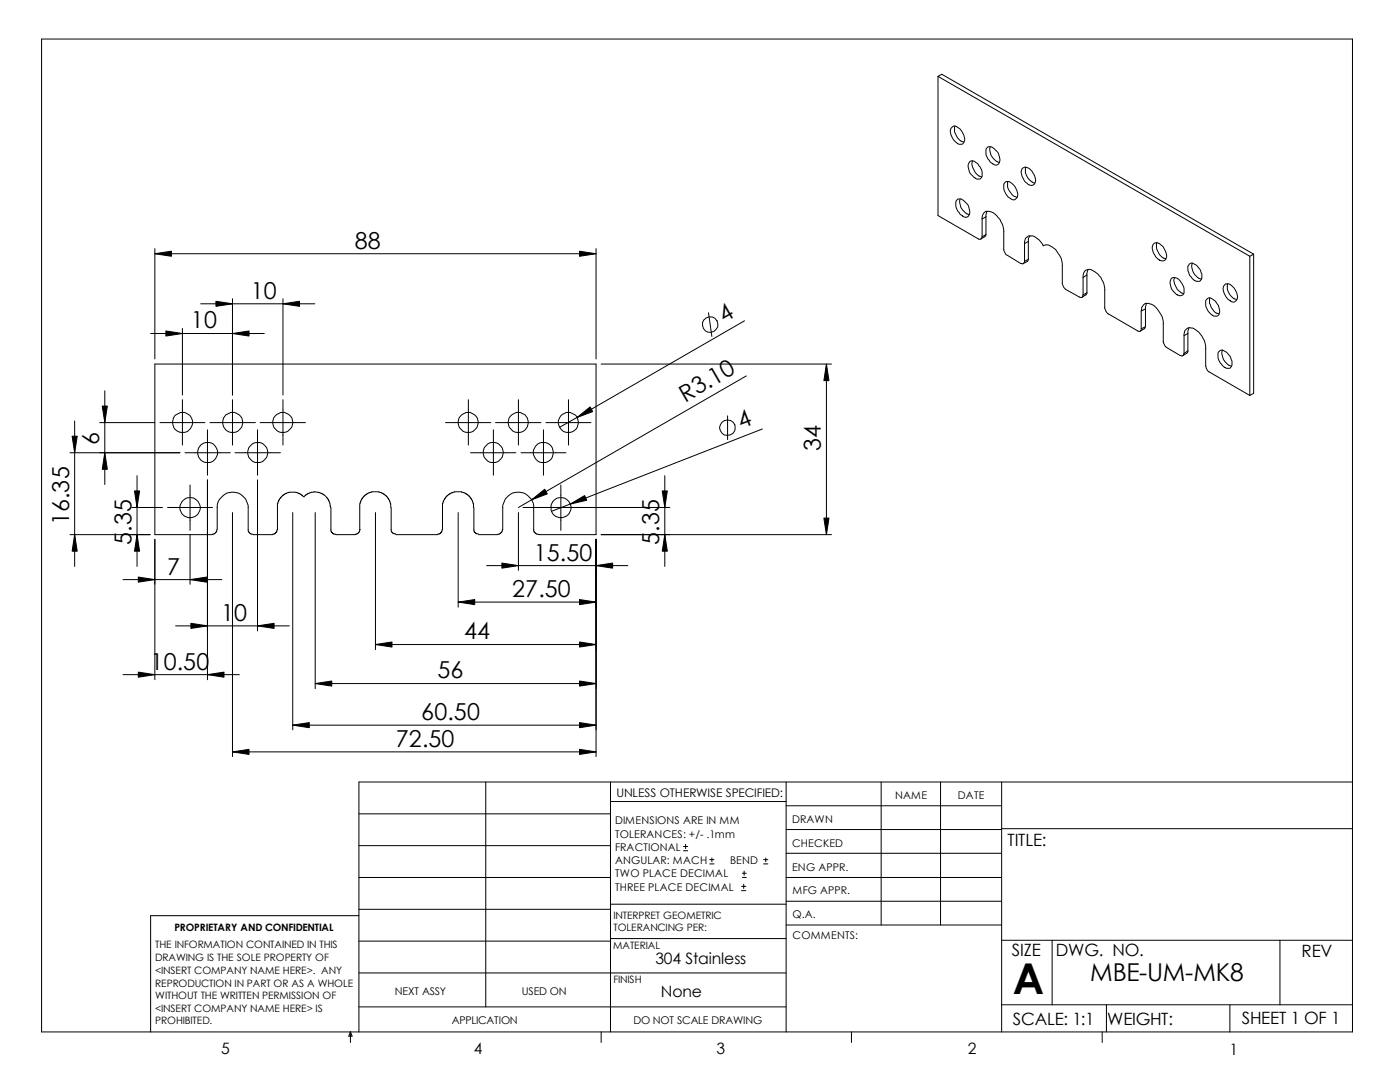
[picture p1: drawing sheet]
<svg xmlns="http://www.w3.org/2000/svg" width="279mm" height="216mm" viewBox="0 0 279 216" stroke-linecap="round" stroke-linejoin="round" font-family="sans-serif">
<g fill="none" stroke="#000" stroke-width=".2">
<path d="M8.3 7.8h261.6v198.1h-261.6zM187.2 15.2v27.8l8.2 4.8 .4-.1 .2-.5M187.2 15.2l.8-.4 62.2 35.9M187.2 15.2l62.2 35.9M189.8 25.6l.2-.2a.86 .86 0 0 1 1.3 .2 2.65 2.65 0 0 1 1.1 2.8l-.4 .4a2.09 2.09 0 0 1-2-1.5l-.3-1zM190.6 25.1a2.85 2.85 0 0 0 1.5 3.2l.3 .1M191.6 39.7a2.63 2.63 0 0 0 1.9 3.1M193.5 32.3a1.25 1.25 0 0 1 1.8 .7l.3 .3a2.05 2.05 0 0 1 .1 2.3l-.1 .1a1.82 1.82 0 0 1-1.7-.8 2.39 2.39 0 0 1-.4-2.6zM194.1 32.1a3 3 0 0 0 1.8 3.2M197 29.5l.2-.2a1.82 1.82 0 0 1 1.7 .8 1.96 1.96 0 0 1 .2 2.8 1.92 1.92 0 0 1-1.9-1.2 2.05 2.05 0 0 1-.2-2.2zM197.6 29.3a2.63 2.63 0 0 0 1.9 3.1M200.4 36.6l.3-.4a2.09 2.09 0 0 1 2.1 1.5 1.43 1.43 0 0 1-.4 2.2 2.67 2.67 0 0 1-2-3.3z"/>
<path d="M201.2 36.2a2.73 2.73 0 0 0 1.6 3.1l.2 .1M204 33.7a1.11 1.11 0 0 1 1.7 .3 2.6 2.6 0 0 1 .8 2.7l-.5 .3a2.58 2.58 0 0 1-2.1-3zM204.7 33.4a2.85 2.85 0 0 0 1.5 3.1h.3M30.9 50.6l3.3-.5v1zM30.9 49.6v22M30.9 50.6h88.1M46.4 59.6v19.2M56.5 59.6v19.2M115.7 50.1l3.3 .5-3.3 .5zM119 49.6v22M190.8 40l.4-.3a1.82 1.82 0 0 1 1.7 .9 1.96 1.96 0 0 1 .2 2.7 1.92 1.92 0 0 1-1.9-1.1 2.4 2.4 0 0 1-.4-2.2zM196 43.7a1.28 1.28 0 0 1 .5-1.3 1.28 1.28 0 0 1 1.5-.1 4.4 4.4 0 0 1 2.3 3.9v3.6a1.7 1.7 0 0 0 .8 1.2l2.6 1.6a.51 .51 0 0 0 .8-.4"/>
<path d="M196 43.7v3.5M196.8 46.8l-.3 .4-.8 .5M196.8 43.3l-.8 .4M196.8 46.8l-.8 .4M196.8 43.3v3.5M197 42.2l-.2 1.1M204.5 48.6v-.3a1.22 1.22 0 0 1 .7-1.2 2.75 2.75 0 0 1 2.5 1.2l.5 .7M204.5 48.6v3.6M205.2 51.7l-.1 .5-.9 .4M205.2 48.2l-.7 .4M205.2 51.7l-.7 .5M205.2 48.2v3.5"/>
<path d="M205.6 47.1a1.13 1.13 0 0 0-.4 1.1M208.2 49a2.1 2.1 0 0 1 2.5 .8 4.6 4.6 0 0 1 1.3 3.2v3.6l.3 .8 .4 .3 2.9 1.7h.3l.3-.6M208.2 49h.1M216.2 55.4a1.23 1.23 0 0 1 .4-1.4 1.23 1.23 0 0 1 1.5 0 4.2 4.2 0 0 1 2.4 3.8v3.6a1.66 1.66 0 0 0 .7 1.3l6 3.4 .5-.1 .1-.4M216.2 55.4v3.4M216.9 58.4l-.2 .4-.8 .6M216.9 54.9l-.7 .5M216.9 58.4l-.7 .4M216.9 54.9v3.5M217.2 53.8l-.3 1.1M230.1 48.8l.5-.4a2.58 2.58 0 0 1 2.1 3.1 .91 .91 0 0 1-.7 .6 .91 .91 0 0 1-.9-.4 2.72 2.72 0 0 1-1-2.9zM230.9 48.4a2.8 2.8 0 0 0 1.8 3.2"/>
<path d="M233.8 55.5a1.58 1.58 0 0 1 2.1 1.1 2.05 2.05 0 0 1 .2 2.2 1.46 1.46 0 0 1-1.9-.6 2.5 2.5 0 0 1-.4-2.7zM234.4 55.4a3 3 0 0 0 1.8 3.2M237.3 52.7a.7 .7 0 0 1 1.1 0 2.53 2.53 0 0 1 1.3 3.1l-.3 .3a2.25 2.25 0 0 1-2.2-1.7l-.1-.4v-.9zM237.9 52.5a2.76 2.76 0 0 0 1.9 3.2M240.7 59.9l.2-.2a.86 .86 0 0 1 1.3 .2 2.58 2.58 0 0 1 1 3l-.3 .2a2.09 2.09 0 0 1-2-1.5 2.12 2.12 0 0 1-.2-1.7zM241.5 59.4a1.84 1.84 0 0 0 .1 1.7l.5 .7a1.6 1.6 0 0 0 1.2 .9M244.3 57l.3-.4a2.09 2.09 0 0 1 2 1.5 1.43 1.43 0 0 1-.3 2.2 2.7 2.7 0 0 1-2-3.3zM245 56.6a2.65 2.65 0 0 0 1.5 3.1l.3 .1M249.4 51.1v27.8M250.2 50.7l-.8 .4M250.2 50.7v27.8l-.8 .4M20.9 78v18.7"/>
<path d="M30.1 66.5h22.6M33.1 66l3.3 .5-3.3 .6zM36.4 65.5v13.3M36.4 79.8v9M40 60.6h22.8M43.1 60.1l3.3 .5-3.3 .5zM46.4 66.5l3.3-.5v1.1zM46.4 79.8v9M56.5 60.6l3.3-.5v1zM56.5 79.8v9M93.5 79.8v9M103.5 79.8v9"/>
<path d="M113.5 79.8v9M120 72.6h45.9M141.4 62.4l.7 4.7M148.6 64l-36.9 21.3M148.9 75l-45.4 26.3M164.9 72.6l.5 3.3h-1zM164.9 72.6v34.1M227.8 62.1a1.35 1.35 0 0 1 .5-1.4 1.35 1.35 0 0 1 1.5 0 4.9 4.9 0 0 1 2.4 3.9v3.7l.4 .9 2.9 1.8a.51 .51 0 0 0 .8-.5M227.8 62.1v3.5M228.6 65.2l-.3 .4-.7 .4M228.6 61.6l-.8 .5M228.6 65.2l-.8 .4"/>
<path d="M228.6 61.6v3.6M228.9 60.5l-.3 1.1M236.3 67a1.33 1.33 0 0 1 .7-1.5 1.33 1.33 0 0 1 1.6 .3 4.8 4.8 0 0 1 2 3.7v3.6a1.7 1.7 0 0 0 .8 1.2l8 4.6M236.3 67v3.5M237.1 70l-.3 .5-.7 .5M237.1 66.5l-.8 .5M237.1 70l-.8 .5M237.1 66.5v3.5M237.3 65.4l-.2 1.1M243.2 70.3l.1-.2a.7 .7 0 0 1 1.1 0 2.53 2.53 0 0 1 1.3 3.1l-.3 .3a2.1 2.1 0 0 1-2.1-1.4 2.12 2.12 0 0 1-.1-1.8zM243.9 69.8a2.76 2.76 0 0 0 1.9 3.3M14 90.3h21.9"/>
<path d="M14.4 87h1l-.5 3.3zM14.9 84v29M19.9 84.3h11M20.4 81h1l-.5 3.3zM20.9 90.3l.5 3.3h-1zM26.8 98h1.1l-.6 3.3zM27.3 94.9v18.1M31.9 84.3h9M36.9 90.3h9.1M37.9 96.8v9M41.4 85.8v9M41.4 95.8v39.8"/>
<path d="M41.9 84.3h9.1M46.9 90.3h9.1M51.4 85.8v9M51.4 95.8v30.1M51.9 84.3h9.1M60.6 99.1l-.7-.5-.8-.4h-1.4l-1.1 .5-.7 .7-.5 1.1v5.2l-.2 .5-.3 .3-.5 .2h-3.9l-.5-.2-.4-.3-.1-4.9a3.1 3.1 0 0 0-3.1-3.1 3.1 3.1 0 0 0-3.1 3.1v4.4M60.7 99.1l.3-.4 .9-.4a2.97 2.97 0 0 1 2.2 .1l.6 .3 .8 1 .4 .8 .1 .8M88.9 84.3h9.1M93.9 90.3h9.1M98.5 85.8v9M98.9 84.3h9M104 90.3h8.9"/>
<path d="M106.1 99.7l2.6-2.1 .5 1zM108.5 85.8v9M109 84.3h8.9M111.9 96.8v9M115.1 83.3l2.7-2.1 .5 .9zM132.2 98h1l-.5 3.3zM132.7 94.9v18.1M145.2 83v4.7M152.1 85.6l-42 16.4M14 106.7h16M14.9 106.7l.5 3.3h-1zM24.6 115.7h19.7"/>
<path d="M26.3 101.3h6.1M27.3 106.7l.6 3.3h-1.1zM27.6 115.1l3.3 .6-3.3 .5zM30.9 107.6v28M33.4 101.3h9M37.9 115.7l3.3-.6v1.1zM37.9 106.8v9.8M43.3 105.7l-.1 .5-.4 .3-.5 .2h-11.4v-34.1h88.1v34.1l-11.9-.1-.6-.6v-4.7a3.1 3.1 0 0 0-3.1-3.1 3.1 3.1 0 0 0-3.1 3.1v4.4l-.1 .5-.4 .3-.5 .2h-3.8M46.4 102.3v48.7M58.4 102.3v43.3M62.9 102.3v35.1M66 101.3v4.7l.5 .5 .6 .2h3.8l.5-.2 .3-.3 .2-.5"/>
<path d="M74.9 102.3v27.3M78 101.3v-.8l-.2-.5-.5-.9-.7-.5-1-.5h-1.4l-1 .5-1 .9-.4 1v5.2M78.1 101.3v4.7l.3 .4 .6 .2M91.4 102.3v18.9M94.5 101.3v-.8l-.2-.5-.5-.9-.7-.5-1-.5h-1.4l-.5 .2-1.2 .8-.7 1.4v5.2l-.2 .5-.3 .3-.5 .2h-8.3M94.6 101.3v4.7l.3 .4 .6 .2M97.1 112.9h28.2M100.2 112.4l3.3 .5-3.3 .5zM103.5 102.3v11.5M104.4 101.3h29.3M113.8 100.6l2.9-1.7 .4 .9zM115.7 119.6l3.3 .5-3.3 .5z"/>
<path d="M119 112.9l3.3-.5v1zM119 107.6v43.4M120 106.7h45.9M132.7 106.7l.5 3.3h-1zM164.4 103.4h1l-.5 3.3zM24.6 134.6h23.2M27.6 134.1l3.3 .5-3.3 .5zM35.1 124.9h22.6M38.1 124.4l3.3 .5-3.3 .5zM41.4 134.6l3.3-.5v1zM51.4 124.9l3.3-.5v1zM62.9 136.4l3.3-.5v1z"/>
<path d="M62.9 136.4h56.1M74.9 128.6l3.3-.5v1zM74.9 128.6h44.1M91.4 120.1l3.3-.5v1zM91.4 120.1h27.6M115.7 128.1l3.3 .5-3.3 .5zM115.7 135.9l3.3 .5-3.3 .5zM46.4 150l3.3-.5v1zM46.4 150h72.6M58.4 144.7l3.3-.5v1zM58.4 144.7h60.6M96.9 156v44.9"/>
<path d="M115.7 149.5l3.3 .5-3.3 .5zM115.7 144.2l3.3 .5-3.3 .5zM121.8 159.9h35.1M121.8 156v49.9M156.9 156v49.9M175.9 156v28.6M187.7 156v28.6M199.9 156v49.9M269.9 156h-198.3v49.9M71.6 162.4h50.2M71.6 175.1h50.2M71.6 168.7h50.2"/>
<path d="M136.4 169.8h.8M136.4 168.9h.8M136.8 168.5v.8M141.6 172.4h.9M141.6 171.5h.9M142.1 171.2v.8M148 177.7h.8M148 176.9h.8M148.2 175.1h.7M148.2 174.2h.7M148.4 176.4v.9M148.5 173.8v.9"/>
<path d="M152.4 172.4h.8M152.4 171.5h.8M152.8 171.2v.8M156.9 160.8h43M156.9 165.5h43M156.9 170.3h43M156.9 179.8h43M156.9 175.1h43M199.9 165.4h70M71.6 194.1h85.3M71.6 181.4h50.2M71.6 187.8h50.2"/>
<path d="M71.6 182.7h-41.5v23.2M121.8 180.4h35.1M121.8 187.3h35.1M156.9 184.6h43M199.9 187.6h70M210 187.6v12.9M255.4 187.6v12.9M69.9 205.9v2.1M69.9 205.9l.4 .9h-.7zM71.6 200.9h85.3M120 205.9v2.1M169.9 205.9v2.1"/>
<path d="M199.9 200.5h70M220 205.9v2.1M220.8 200.5v5.4M245.4 200.5v5.4"/>
<circle cx="141.7" cy="64.8" r="1.57"/>
<circle cx="36.4" cy="84.3" r="1.99"/>
<circle cx="41.4" cy="90.3" r="1.99"/>
<circle cx="46.4" cy="84.3" r="2.02"/>
<circle cx="51.4" cy="90.3" r="2.02"/>
<circle cx="56.4" cy="84.3" r="2.02"/>
<circle cx="93.4" cy="84.3" r="2.02"/>
<circle cx="98.4" cy="90.3" r="2.02"/>
<circle cx="103.4" cy="84.3" r="2.02"/>
<circle cx="108.5" cy="90.3" r="1.99"/>
<circle cx="113.5" cy="84.3" r="1.99"/>
<circle cx="145.2" cy="85.4" r="1.57"/>
<circle cx="37.9" cy="101.3" r="1.99"/>
<circle cx="111.9" cy="101.3" r="2.01"/>
</g>
<g fill="#000">
<path d="M30.9 50.6l3.3-.5v1zM115.7 50.1l3.3 .5-3.3 .5zM33.1 66l3.3 .5-3.3 .6zM46.4 66.5l3.3-.5v1.1zM43.1 60.1l3.3 .5-3.3 .5zM56.5 60.6l3.3-.5v1zM164.9 72.6l.5 3.3h-1zM14.4 87h1l-.5 3.3zM20.9 90.3l.5 3.3h-1zM20.4 81h1l-.5 3.3zM106.1 99.7l2.6-2.1 .5 1zM115.1 83.3l2.7-2.1 .5 .9z"/>
<path d="M14.9 106.7l.5 3.3h-1zM27.3 106.7l.6 3.3h-1.1zM26.8 98h1.1l-.6 3.3zM27.6 115.1l3.3 .6-3.3 .5zM37.9 115.7l3.3-.6v1.1zM100.2 112.4l3.3 .5-3.3 .5zM113.8 100.6l2.9-1.7 .4 .9zM119 112.9l3.3-.5v1zM132.7 106.7l.5 3.3h-1zM132.2 98h1l-.5 3.3zM164.4 103.4h1l-.5 3.3zM27.6 134.1l3.3 .5-3.3 .5z"/>
<path d="M38.1 124.4l3.3 .5-3.3 .5zM41.4 134.6l3.3-.5v1zM51.4 124.9l3.3-.5v1zM62.9 136.4l3.3-.5v1zM74.9 128.6l3.3-.5v1zM91.4 120.1l3.3-.5v1zM115.7 119.6l3.3 .5-3.3 .5zM115.7 128.1l3.3 .5-3.3 .5zM115.7 135.9l3.3 .5-3.3 .5zM46.4 150l3.3-.5v1zM58.4 144.7l3.3-.5v1zM115.7 149.5l3.3 .5-3.3 .5z"/>
<path d="M115.7 144.2l3.3 .5-3.3 .5z"/>
</g>
<text font-size="8.5" x="202.1" y="198.4">A</text>
<text font-size="4.9" x="217.6" y="195.7">MBE-UM-MK8</text>
<g font-size="4.7">
<text x="70.8" y="49.6">88</text>
<text x="50" y="59.6">10</text>
<text x="38.1" y="65.5">10</text>
<text x="144.5" y="64.5" transform="rotate(-30 144.5 64.5)">4</text>
<text x="136.7" y="80.3" transform="rotate(-30 136.7 80.3)">R3.10</text>
<text x="19.8" y="88.8" transform="rotate(-90 19.8 88.8)">6</text>
<text x="147.9" y="85.5" transform="rotate(-21 147.9 85.5)">4</text>
<text x="163.8" y="90.1" transform="rotate(-90 163.8 90.1)">34</text>
<text x="13.8" y="104.8" transform="rotate(-90 13.8 104.8)">16.35</text>
<text x="26.2" y="108.7" transform="rotate(-90 26.2 108.7)">5.35</text>
<text x="106.5" y="111.8">15.50</text>
<text x="131.6" y="108.7" transform="rotate(-90 131.6 108.7)">5.35</text>
<text x="33.4" y="114.6">7</text>
<text x="102.2" y="119.1">27.50</text>
<text x="44.1" y="123.9">10</text>
<text x="92.6" y="127.6">44</text>
<text x="30.1" y="133.6">10.50</text>
<text x="87.3" y="135.4">56</text>
<text x="84.1" y="143.7">60.50</text>
<text x="79" y="149">72.50</text>
</g>
<g font-size="3.4">
<text x="201.1" y="168.8">TITLE:</text>
<text x="201.9" y="190.8">SIZE</text>
<text x="210.7" y="190.8">DWG. NO.</text>
<text x="259.8" y="191">REV</text>
<text x="202.1" y="204.5">SCALE: 1:1</text>
<text x="221" y="204.6">WEIGHT:</text>
<text x="247.8" y="204.4">SHEET 1 OF 1</text>
</g>
<g font-size="3.1">
<text x="130.8" y="192.4">304 Stainless</text>
<text x="131.9" y="198.9">None</text>
<text x="44.1" y="210.4">5</text>
<text x="94.6" y="210.3">4</text>
<text x="143" y="210.3">3</text>
<text x="193.1" y="210.3">2</text>
<text x="245.4" y="210.6">1</text>
</g>
<text font-size="2.4" x="123" y="159">UNLESS OTHERWISE SPECIFIED:</text>
<g font-size="2.1">
<text x="178.6" y="159.3">NAME</text>
<text x="191.2" y="159.4">DATE</text>
<text x="122.8" y="164.5">DIMENSIONS ARE IN MM</text>
<text x="122.8" y="167.1">TOLERANCES: +/- .1mm</text>
<text x="158.1" y="164.2">DRAWN</text>
<text x="122.8" y="169.8">FRACTIONAL</text>
<text x="122.8" y="172.5">ANGULAR: MACH</text>
<text x="145.7" y="172.5">BEND</text>
<text x="158.1" y="173.7">ENG APPR.</text>
<text x="158.1" y="169.1">CHECKED</text>
<text x="122.8" y="177.8">THREE PLACE DECIMAL</text>
<text x="122.8" y="175.1">TWO PLACE DECIMAL</text>
<text x="158.2" y="178.5">MFG APPR.</text>
<text x="158.2" y="183.2">Q.A.</text>
<text x="158.2" y="187.4">COMMENTS:</text>
<text x="78.8" y="198.5">NEXT ASSY</text>
<text x="104.1" y="198.5">USED ON</text>
<text x="90.2" y="204.3">APPLICATION</text>
<text x="126.4" y="204.3">DO NOT SCALE DRAWING</text>
</g>
<g font-size="2">
<text x="34.8" y="185.7">PROPRIETARY AND CONFIDENTIAL</text>
<text x="122.4" y="183.3">INTERPRET GEOMETRIC</text>
<text x="122.4" y="185.8">TOLERANCING PER:</text>
<text x="31" y="189.2">THE INFORMATION CONTAINED IN THIS</text>
<text x="31" y="191.8">DRAWING IS THE SOLE PROPERTY OF</text>
<text x="122.3" y="189.4">MATERIAL</text>
<text x="31" y="194.3">&lt;INSERT COMPANY NAME HERE&gt;. ANY</text>
<text x="31" y="196.9">REPRODUCTION IN PART OR AS A WHOLE</text>
<text x="122.4" y="196.2">FINISH</text>
<text x="31" y="199.3">WITHOUT THE WRITTEN PERMISSION OF</text>
<text x="31" y="201.8">&lt;INSERT COMPANY NAME HERE&gt; IS</text>
<text x="31" y="204.4">PROHIBITED.</text>
</g>
</svg>
